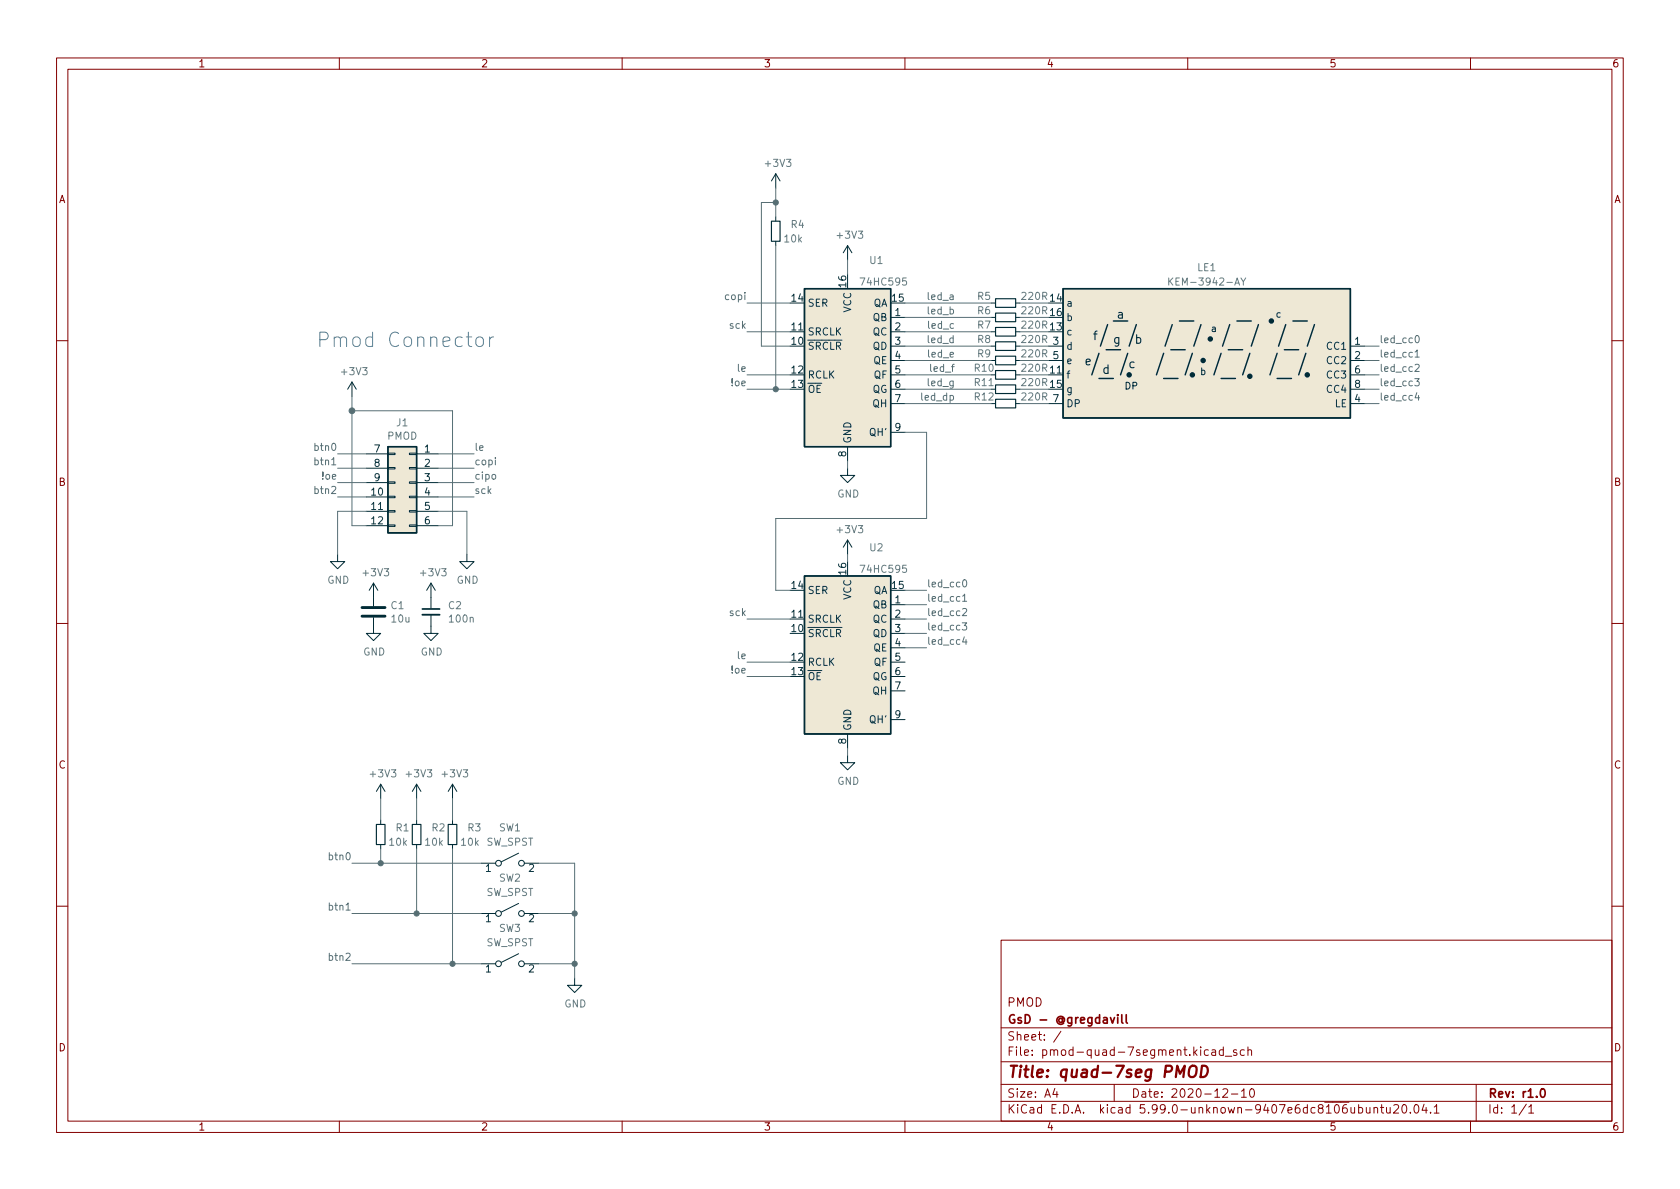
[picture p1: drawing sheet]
<svg xmlns="http://www.w3.org/2000/svg" width="297mm" height="210mm" viewBox="0 0 297 210" stroke-linecap="round" stroke-linejoin="round" font-family="sans-serif">
<g fill="none" stroke="#840000" stroke-width=".18">
<path d="M10 10.2h277v190.1h-277zM12 12.2h273v186.1h-273zM60 10.2v2M110 10.2v2M160 10.2v2M210 10.2v2M260 10.2v2M10 60.2h2M285 60.2h2M10 110.2h2M285 110.2h2M10 160.2h2"/>
<path d="M177 166.3h108v32h-108zM285 160.2h2M60 198.3v2M110 198.3v2M160 198.3v2M177 194.8h108M177 191.8h108M177 187.8h108M177 181.8h108M186.5 192.5l-.4 1h1M186.9 193v1M187.6 182.4l-1.3 1.9"/>
<path d="M197 191.8v3M210 198.3v2M213.6 185.7l-.4-.1-.3 .3v.4l.2 .3h.5M214.3 185.7h.6v.9M214.9 186l-.5 .1a.29 .29 0 0 0-.2 .2 .29 .29 0 0 0 .2 .3h.5M216.2 192.7l.6-.2 .2 .2 .1 .3-1 1h1M216.3 185.7l-.4-.1-.3 .3v.4l.1 .3h.6M216.3 185.1v1.5M216.6 186.8h1.2M217.7 193.5h1.2M218.6 185.7l-.3-.1-.2 .2v.3l.5 .1v.4h-.5M219.5 193l.4-.5v1.5"/>
<path d="M219.5 194h.9M220 185.7l-.4-.1-.3 .3v.4l.1 .3h.6M220.6 185.8l.3-.2 .3 .1 .1 .9M220.6 185.1v1.5M221.1 192.6l.2-.1a.81 .81 0 0 1 .6 .7 .81 .81 0 0 1-.3 .8h-.2a.81 .81 0 0 1-.5-.6 .81 .81 0 0 1 .2-.8zM242.9 196l.2-.2 .4 .1 .1 .9M242.9 195.8v1M244.1 195.8h.5M244.3 195.3v1.3l.3 .2M245.1 195.8l.1 1h.4l.2-.1M245.8 195.8v1M246.4 195.5l.6-.2 .2 .2 .1 .3-.9 1h.9"/>
<path d="M248.1 195.4l.1-.1a.81 .81 0 0 1 .6 .7 .81 .81 0 0 1-.3 .8h-.1a.81 .81 0 0 1-.6-.6 .81 .81 0 0 1 .3-.8zM249.4 196.7v.1M250.2 195.4l.2-.1a.81 .81 0 0 1 .5 .7 .81 .81 0 0 1-.3 .8h-.1a.81 .81 0 0 1-.6-.6 .81 .81 0 0 1 .3-.8zM251.8 195.3l-.4 1h1M252.1 195.8v1M252.9 196.7v.1M253.6 195.8l.4-.5v1.5M253.6 196.8h.8M260 198.3v2M261 191.8v6.5M269.9 195.3l-1.3 1.9M270.3 195.8l.4-.5v1.5"/>
<path d="M270.3 196.8h.9"/>
</g>
<path d="M196.3 179.9l.4 1 .4-1M197.6 179.4v.2M197.6 179.9v1M198.3 179.4v1.3l.3 .2M199.1 179.4v1.3l.2 .2M272.6 192.6l.1-.1a.81 .81 0 0 1 .6 .7 .81 .81 0 0 1-.3 .8h-.2a.82 .82 0 0 1-.5-.6 .82 .82 0 0 1 .3-.8z" fill="none" stroke="#840000" stroke-width=".3"/>
<path d="M210.4 188.7a.69 .69 0 0 1 1.1 0 1.47 1.47 0 0 1-.6 1.8l-.5-.1a1.5 1.5 0 0 1 0-1.7zM212.5 188.5h.5a1.08 1.08 0 0 1 .6 1 1.08 1.08 0 0 1-.8 1h-.5z" fill="none" stroke="#840000" stroke-width=".4"/>
<g fill="#eee8d5" stroke="#eee8d5" stroke-width=".18">
<path d="M142.2 51h15.3v28h-15.3z"/>
<path d="M68.6 79h5.1v15.2h-5.1z"/>
<path d="M142.2 101.8h15.3v28h-15.3z"/>
<path d="M188 51h50.8v22.9h-50.8z"/>
</g>
<g fill="none" stroke="#002b36" stroke-width=".25">
<path d="M142.2 51h15.3v28h-15.3zM188 51h50.8v22.9h-50.8zM195.8 57.4l-1.2 3.8M196.8 56.8h2.6M200.9 57.4l-1.3 3.8M207.3 57.4l-1.3 3.8M208.5 56.8h2.6M212.3 57.4l-1.2 3.8M217.4 57.4l-1.2 3.8M218.7 56.8h2.5M222.5 57.4l-1.3 3.8M227.3 57.4l-1.2 3.8"/>
<path d="M228.6 56.8h2.5M232.4 57.4l-1.3 3.8M68.6 79h5.1v15.2h-5.1zM194.3 62.5l-1.3 3.8M194.3 66.9h2.5M195.6 61.8h2.5M199.4 62.5l-1.3 3.8M205.7 66.9h2.6M205.7 62.5l-1.2 3.8M207 61.8h2.5M210.8 62.5l-1.3 3.8M215.9 66.9h2.5"/>
<path d="M215.9 62.5l-1.3 3.8M217.2 61.8h2.5M221 62.5l-1.3 3.8M225.8 66.9h2.5M225.8 62.5l-1.3 3.8M227.1 61.8h2.5M230.9 62.5l-1.3 3.8M142.2 101.8h15.3v28h-15.3z"/>
</g>
<g fill="none" stroke="#002b36" stroke-width=".18">
<path d="M137.2 30.7l-.8 1.3M137.2 30.7v2.6M137.2 38.3v.8M137.2 30.7l.7 1.3M137.2 42.7v.7M139.7 58.7h2.5M149.9 43.4v2.6M149.9 43.4l-.8 1.3M149.9 43.4l.7 1.3M157.5 56.1h2.5M157.5 58.7h2.5M175.3 56.1h.7"/>
<path d="M175.3 58.7h.7M175.3 53.6h.7M179.6 56.1h.7M179.6 58.7h.7M179.6 53.6h.7M62.2 67.6l-.7 1.2M62.2 67.6v2.5M62.2 67.6l.8 1.2M149.9 79v2.5M157.5 61.2h2.5M157.5 63.7h2.5M157.5 66.3h2.5"/>
<path d="M157.5 68.8h2.5M157.5 71.4h2.5M157.5 76.4h2.5M175.3 61.2h.7M175.3 63.7h.7M175.3 68.8h.7M179.6 61.2h.7M179.6 63.7h.7M179.6 66.3h.7M179.6 68.8h.7M179.6 71.4h.7M185.4 61.2h2.6"/>
<path d="M185.4 63.7h2.6M185.4 66.3h2.6M185.4 71.4h2.6M238.8 61.2h2.5M238.8 63.7h2.5M238.8 66.3h2.5M238.8 68.8h2.5M238.8 71.4h2.5M59.7 98v1.3h1.3l-1.3 1.3-1.3-1.3h1.3M64.8 80.3h3.8M64.8 87.9h3.8M64.8 90.4h3.8"/>
<path d="M64.8 93h3.8M64.8 82.8h3.8M64.8 85.3h3.8M68.6 90.3h1.2v.2h-1.2zM68.6 92.8h1.2v.3h-1.2zM68.6 87.8h1.2v.2h-1.2zM68.6 82.7h1.2v.2h-1.2zM68.6 80.1h1.2v.3h-1.2zM68.6 85.2h1.2v.3h-1.2zM72.4 90.3h1.3v.2h-1.3zM72.4 92.8h1.3v.3h-1.3zM72.4 87.8h1.3v.2h-1.3z"/>
<path d="M72.4 82.7h1.3v.2h-1.3zM72.4 80.1h1.3v.3h-1.3zM72.4 85.2h1.3v.3h-1.3zM73.7 80.3h3.8M73.7 87.9h3.8M73.7 90.4h3.8M73.7 93h3.8M73.7 82.8h3.8M73.7 85.3h3.8M82.5 98v1.3h1.3l-1.3 1.3-1.2-1.3h1.2M149.9 82.8v1.3h1.2l-1.2 1.2-1.3-1.2h1.3M149.9 95.5v2.5"/>
<path d="M149.9 95.5l-.8 1.3M149.9 95.5l.7 1.3M66 109.2v2.8h1.3l-1.3 1.3-1.2-1.3h1.2M66 103.1l-.7 1.3M66 103.1v4.1M66 103.1l.8 1.3M76.2 108.7v3.3h1.3l-1.3 1.3-1.3-1.3h1.3M76.2 103.1v4.5M76.2 103.1l-.8 1.3M76.2 103.1l.8 1.3M139.7 109.5h2.5M157.5 106.9h2.5"/>
<path d="M157.5 109.5h2.5M157.5 112h2.5M157.5 114.5h2.5M157.5 117.1h2.5M157.5 119.6h2.5M67.3 138.7v2.5M67.3 138.7l-.8 1.2M67.3 138.7l.8 1.2M73.7 138.7v2.5M73.7 138.7l-.8 1.2M73.7 138.7l.7 1.2M80 138.7v2.5"/>
<path d="M80 138.7l-.8 1.2M80 138.7l.8 1.2M149.9 133.6v1.3h1.2l-1.2 1.2-1.3-1.2h1.3M149.9 129.8v2.5M157.5 122.2h2.5M157.5 127.2h2.5M67.3 145v.8M67.3 149.3v.8M73.7 145v.8M73.7 149.3v.8M80 145v.8M80 149.3v.8"/>
<path d="M85.1 152.6h2.5M91.7 159.8l-3.1 1.5M91.7 150.9l-3.1 1.5M92.7 152.6h2.5M85.1 161.5h2.5M85.1 170.4h2.5M91.7 168.7l-3.1 1.5M92.7 161.5h2.5M92.7 170.4h2.5M101.6 173v1.2h1.3l-1.3 1.3-1.3-1.3h1.3"/>
<circle cx="88.1" cy="152.6" r=".51"/>
<circle cx="92.2" cy="152.6" r=".51"/>
<circle cx="88.1" cy="161.5" r=".51"/>
<circle cx="88.1" cy="170.4" r=".51"/>
<circle cx="92.2" cy="161.5" r=".51"/>
<circle cx="92.2" cy="170.4" r=".51"/>
</g>
<path d="M74.7 108.7h3" fill="none" stroke="#002b36" stroke-width=".33"/>
<path d="M74.7 107.7h3" fill="none" stroke="#002b36" stroke-width=".3"/>
<path d="M136.4 39.1h1.5v3.6h-1.5zM176 57.9h3.6v1.5h-3.6zM176 55.4h3.6v1.5h-3.6zM176 52.8h3.6v1.6h-3.6zM176 60.4h3.6v1.6h-3.6zM176 63h3.6v1.5h-3.6zM176 65.5h3.6v1.6h-3.6zM176 68.1h3.6v1.5h-3.6zM176 70.6h3.6v1.5h-3.6zM66.5 145.8h1.6v3.5h-1.6zM72.9 145.8h1.5v3.5h-1.5zM79.2 145.8h1.6v3.5h-1.6z" fill="none" stroke="#002b36" stroke-width=".2"/>
<g fill="#002b36" stroke="#002b36" stroke-width=".25">
<circle cx="199.6" cy="66.3" r=".36"/>
<circle cx="210.8" cy="66.3" r=".36"/>
<circle cx="212.7" cy="63.7" r=".36"/>
<circle cx="214" cy="59.9" r=".36"/>
<circle cx="224.8" cy="56.8" r=".36"/>
<circle cx="221" cy="66.5" r=".36"/>
<circle cx="231.1" cy="66.3" r=".36"/>
</g>
<path d="M206.6 49.2v1.2M206.8 49.7l.6 .7M207.4 49.2l-.8 .7M219.4 49.2l.4 .6 .5-.6M219.8 49.8v.6" fill="none" stroke="#657b83" stroke-width=".18"/>
<path d="M64 109h4.1M64 107.4h4.1" fill="none" stroke="#002b36" stroke-width=".51"/>
<g fill="none" stroke="#586e75" stroke-width=".18">
<path d="M137.2 35.8h-2.6v25.4h5.1M137.2 33.3v5M132.1 58.7h7.6M132.1 53.6h7.6M137.2 43.4v25.4M149.9 46v2.5M160 58.7h15.3M160 56.1h15.3M160 53.6h15.3M180.3 58.7h5.1M180.3 56.1h5.1M180.3 53.6h5.1"/>
<path d="M250.4 59.4l.1-.1a.68 .68 0 0 1 .4 .7 .68 .68 0 0 1-.4 .6 .84 .84 0 0 1-.1-1.2zM62.2 70.1v22.9h2.6M62.2 72.6h17.8v20.4h-2.5M132.1 66.3h7.6M132.1 68.8h7.6M160 66.3h15.3M160 61.2h15.3M160 63.7h15.3M160 68.8h15.3M160 71.4h15.3M160 76.4h3.8v15.3h-26.6v12.7h2.5M180.3 66.3h5.1"/>
<path d="M180.3 61.2h5.1M180.3 63.7h5.1M180.3 68.8h5.1M180.3 71.4h5.1M241.3 66.3h2.5M241.3 61.2h2.5M241.3 63.7h2.5M241.3 68.8h2.5M241.3 71.4h2.5M250.1 67h.8l-.4 .4 .4 .2v.5l-.2 .1-.6-.1M250.2 62.2l.4-.3v1.2M250.2 64.5l.5-.1 .2 .4-.8 .9h.8"/>
<path d="M250.2 63.1h.7M250.5 69.4l-.3 .9h.8M250.8 69.9v.9M59.7 85.3h5.1M59.7 87.9h5.1M59.7 80.3h5.1M59.7 82.8h5.1M64.8 90.4h-5.1v7.6M77.5 85.3h6.3M77.5 87.9h6.3M77.5 90.4h5v7.6M77.5 80.3h6.3"/>
<path d="M77.5 82.8h6.3M87.1 84l.3-.1 .2 .2v.4l-.2 .2h-.3l-.1-.2zM87.6 80.9v.1M87.6 81.4v.8M149.9 81.5v1.3M149.9 98v1.3M132.1 109.5h7.6M132.1 119.6h7.6M132.1 117.1h7.6M160 109.5h3.8M160 104.4h3.8M160 106.9h3.8"/>
<path d="M160 114.5h3.8M160 112h3.8M170.1 110.1h.8l-.4 .5 .4 .1v.6l-.2 .1-.6-.1M170.2 107.7l.5-.1 .2 .4-.8 .9h.8M170.2 105.4l.4-.3v1.2M170.2 106.3h.7M170.4 102.6l.1-.1a.68 .68 0 0 1 .4 .7 .68 .68 0 0 1-.4 .6 .84 .84 0 0 1-.1-1.2zM170.5 112.6l-.3 .9h.8M170.8 113.1v.8M149.9 132.3v1.3M62.2 152.6h22.9M67.3 141.2v3.8"/>
<path d="M67.3 150.1v2.5M73.7 141.2v3.8M73.7 150.1v11.4M80 141.2v3.8M80 150.1v20.3M95.2 152.6h6.4v20.4M62.2 170.4h22.9M62.2 161.5h22.9M95.2 170.4h6.4M95.2 161.5h6.4"/>
</g>
<path d="M84.3 59.8a.69 .69 0 0 1 .6-.2 .69 .69 0 0 1 .6 .5v.7a.69 .69 0 0 1-.7 .5 .69 .69 0 0 1-.7-.5v-.7zM86.6 59.6v1.7M87.3 59.6a.65 .65 0 0 0-.7 .5" fill="none" stroke="#268bd2" stroke-width=".18"/>
<g fill="#586e75" stroke="#586e75" stroke-width=".18">
<circle cx="137.2" cy="68.8" r=".46"/>
<circle cx="137.2" cy="35.8" r=".46"/>
<circle cx="67.3" cy="152.6" r=".46"/>
<circle cx="73.7" cy="161.5" r=".46"/>
<circle cx="80" cy="170.4" r=".46"/>
<circle cx="101.6" cy="170.4" r=".46"/>
<circle cx="101.6" cy="161.5" r=".46"/>
<circle cx="62.2" cy="72.6" r=".51"/>
</g>
<text font-size="3.5" fill="#268bd2" x="55.9" y="61.4">Pmod Connector</text>
<text font-size="2.8" fill="#840000" x="178" y="190.6">Title: quad-7seg PMOD</text>
<g font-size="2.1" fill="#002b36">
<text x="197.5" y="56.3">a</text>
<text x="191.8" y="64.6">e</text>
<text x="193.3" y="60.1">f</text>
<text x="196.8" y="60.8">g</text>
<text x="199.6" y="65.1">c</text>
<text x="200.6" y="60.8">b</text>
<text x="194.9" y="66.1">d</text>
</g>
<g font-size="2.1" fill="#840000">
<text x="178" y="178">PMOD</text>
<text x="178" y="184">Sheet: /</text>
<text x="178" y="181">GsD - @gregdavill</text>
<text x="178" y="186.7">File: pmod-quad-7segment.kicad_sch</text>
<text x="178" y="196.9">KiCad E.D.A. kicad 5.99.0-unknown-9407e6dc8~106~ubuntu20.04.1</text>
<text x="178" y="194.1">Size: A4</text>
<text x="200" y="194.1">Date: 2020-12-10</text>
<text x="263" y="194.1">Rev: r1.0</text>
<text x="263" y="196.9">Id: 1/1</text>
</g>
<g font-size="1.8" fill="#840000">
<text x="35" y="11.9">1</text>
<text x="85" y="11.9">2</text>
<text x="135" y="11.9">3</text>
<text x="185" y="11.9">4</text>
<text x="235" y="11.9">5</text>
<text x="285" y="11.9">6</text>
<text x="10.3" y="35.9">A</text>
<text x="285.3" y="35.9">A</text>
<text x="10.3" y="85.9">B</text>
<text x="285.3" y="85.9">B</text>
<text x="10.3" y="135.9">C</text>
<text x="285.3" y="135.9">C</text>
<text x="10.3" y="185.9">D</text>
<text x="285.3" y="185.9">D</text>
<text x="35" y="199.9">1</text>
<text x="85" y="199.9">2</text>
<text x="135" y="199.9">3</text>
<text x="185" y="199.9">4</text>
<text x="235" y="199.9">5</text>
<text x="285" y="199.9">6</text>
</g>
<g font-size="1.8" fill="#657b83">
<text x="135.5" y="29.5">+3V3</text>
<text x="139.9" y="40.3">R4</text>
<text x="138.8" y="42.9">10k</text>
<text x="148.2" y="42.2">+3V3</text>
<text x="153.8" y="46.7">U1</text>
<text x="211.7" y="47.9">LE1</text>
<text x="152.5" y="50.5">74HC595</text>
<text x="172.9" y="53">R5</text>
<text x="207.6" y="50.5">KEM-3942-AY</text>
<text x="172.9" y="58.1">R7</text>
<text x="172.9" y="55.6">R6</text>
<text x="172.4" y="65.7">R10</text>
<text x="172.9" y="60.6">R8</text>
<text x="172.9" y="63.2">R9</text>
<text x="60.5" y="66.3">+3V3</text>
<text x="172.4" y="68.3">R11</text>
<text x="172.4" y="70.8">R12</text>
<text x="68.5" y="77.7">PMOD</text>
<text x="70.1" y="75.4">J1</text>
<text x="148" y="88">GND</text>
<text x="148.2" y="94.3">+3V3</text>
<text x="64.3" y="101.9">+3V3</text>
<text x="74.5" y="101.9">+3V3</text>
<text x="152.5" y="101.3">74HC595</text>
<text x="153.8" y="97.5">U2</text>
<text x="57.9" y="103.2">GND</text>
<text x="69.1" y="107.7">C1</text>
<text x="79.3" y="107.7">C2</text>
<text x="80.7" y="103.2">GND</text>
<text x="69.3" y="110.1">10u</text>
<text x="79.6" y="110.1">100n</text>
<text x="64.2" y="115.9">GND</text>
<text x="74.4" y="115.9">GND</text>
<text x="65.6" y="137.5">+3V3</text>
<text x="72" y="137.5">+3V3</text>
<text x="78.3" y="137.5">+3V3</text>
<text x="148" y="138.8">GND</text>
<text x="68.9" y="149.5">10k</text>
<text x="70" y="147">R1</text>
<text x="75.3" y="149.5">10k</text>
<text x="76.4" y="147">R2</text>
<text x="81.6" y="149.5">10k</text>
<text x="82.7" y="147">R3</text>
<text x="85.9" y="149.5">SW_SPST</text>
<text x="88.3" y="147">SW1</text>
<text x="88.3" y="155.9">SW2</text>
<text x="85.9" y="158.4">SW_SPST</text>
<text x="85.9" y="167.3">SW_SPST</text>
<text x="88.3" y="164.8">SW3</text>
<text x="99.8" y="178.1">GND</text>
</g>
<g font-size="1.8" fill="#586e75">
<text x="128.4" y="53">copi</text>
<text x="164.4" y="53">led_a</text>
<text x="129.1" y="58.1">sck</text>
<text x="164.3" y="55.6">led_b</text>
<text x="164.4" y="58.1">led_c</text>
<text x="130.6" y="65.7">le</text>
<text x="164.3" y="60.7">led_d</text>
<text x="164.4" y="63.2">led_e</text>
<text x="164.8" y="65.7">led_f</text>
<text x="243.8" y="63.2">led_cc1</text>
<text x="243.8" y="60.7">led_cc0</text>
<text x="243.8" y="65.7">led_cc2</text>
<text x="129.4" y="68.3">!oe</text>
<text x="163.2" y="70.8">led_dp</text>
<text x="164.3" y="68.3">led_g</text>
<text x="243.8" y="68.3">led_cc3</text>
<text x="243.8" y="70.8">led_cc4</text>
<text x="56" y="79.7">btn0</text>
<text x="56" y="82.3">btn1</text>
<text x="83.8" y="82.3">copi</text>
<text x="83.8" y="79.7">le</text>
<text x="56" y="87.3">btn2</text>
<text x="57" y="84.8">!oe</text>
<text x="83.8" y="87.3">sck</text>
<text x="83.8" y="84.8">cipo</text>
<text x="163.8" y="106.4">led_cc1</text>
<text x="163.8" y="103.8">led_cc0</text>
<text x="129.1" y="108.9">sck</text>
<text x="163.8" y="111.5">led_cc3</text>
<text x="163.8" y="108.9">led_cc2</text>
<text x="129.4" y="119.1">!oe</text>
<text x="130.6" y="116.5">le</text>
<text x="163.8" y="114">led_cc4</text>
<text x="58.5" y="152.1">btn0</text>
<text x="58.5" y="161">btn1</text>
<text x="58.5" y="169.9">btn2</text>
</g>
<g font-size="1.8" fill="#073642">
<text x="140" y="53.3">14</text>
<text x="149.6" y="50.8" transform="rotate(-90 149.6 50.8)">16</text>
<text x="157.8" y="53.3">15</text>
<text x="180.8" y="53">220R 14</text>
<text x="140" y="58.4">11</text>
<text x="142.7" y="59.3">SRCLK</text>
<text x="142.7" y="54.2">SER</text>
<text x="150.5" y="55.3" transform="rotate(-90 150.5 55.3)">VCC</text>
<text x="154.3" y="56.8">QB</text>
<text x="154.3" y="54.2">QA</text>
<text x="154.3" y="59.3">QC</text>
<text x="158.3" y="55.9">1</text>
<text x="158.3" y="58.4">2</text>
<text x="180.8" y="58.1">220R 13</text>
<text x="180.8" y="55.6">220R 16</text>
<text x="188.5" y="54.2">a</text>
<text x="188.5" y="59.3">c</text>
<text x="188.5" y="56.8">b</text>
<text x="140" y="61">10</text>
<text x="142.7" y="61.8">~SRCLR</text>
<text x="154.3" y="61.8">QD</text>
<text x="154.4" y="64.4">QE</text>
<text x="158.3" y="61">3</text>
<text x="158.3" y="63.5">4</text>
<text x="180.8" y="60.6">220R 3</text>
<text x="180.8" y="63.2">220R 5</text>
<text x="180.8" y="65.7">220R 11</text>
<text x="188.5" y="64.4">e</text>
<text x="188.5" y="61.8">d</text>
<text x="234.7" y="61.8">CC1</text>
<text x="234.7" y="64.4">CC2</text>
<text x="239.5" y="61">1</text>
<text x="239.5" y="63.5">2</text>
<text x="140" y="66">12</text>
<text x="140" y="68.6">13</text>
<text x="142.7" y="66.9">RCLK</text>
<text x="142.7" y="69.5">~OE</text>
<text x="154.2" y="69.5">QG</text>
<text x="154.5" y="66.9">QF</text>
<text x="158.3" y="66">5</text>
<text x="158.3" y="68.6">6</text>
<text x="158.3" y="71.1">7</text>
<text x="180.8" y="68.3">220R 15</text>
<text x="180.8" y="70.8">220R 7</text>
<text x="188.5" y="66.9">f</text>
<text x="188.5" y="69.5">g</text>
<text x="234.7" y="69.5">CC4</text>
<text x="234.7" y="66.9">CC3</text>
<text x="239.5" y="68.6">8</text>
<text x="239.5" y="66">6</text>
<text x="239.5" y="71.1">4</text>
<text x="153.9" y="77.1">QH'</text>
<text x="154.3" y="72">QH</text>
<text x="158.3" y="76.2">9</text>
<text x="188.5" y="72">DP</text>
<text x="236" y="72">LE</text>
<text x="66.2" y="80">7</text>
<text x="66.2" y="82.5">8</text>
<text x="75.1" y="80">1</text>
<text x="75.1" y="82.5">2</text>
<text x="149.6" y="80.8" transform="rotate(-90 149.6 80.8)">8</text>
<text x="150.5" y="78.5" transform="rotate(-90 150.5 78.5)">GND</text>
<text x="65.7" y="87.6">10</text>
<text x="66.2" y="85.1">9</text>
<text x="75.1" y="85.1">3</text>
<text x="75.1" y="87.6">4</text>
<text x="65.7" y="90.2">11</text>
<text x="65.7" y="92.7">12</text>
<text x="75.1" y="90.2">5</text>
<text x="75.1" y="92.7">6</text>
<text x="149.6" y="101.6" transform="rotate(-90 149.6 101.6)">16</text>
<text x="140" y="104.1">14</text>
<text x="142.7" y="105">SER</text>
<text x="150.5" y="106.1" transform="rotate(-90 150.5 106.1)">VCC</text>
<text x="154.3" y="107.6">QB</text>
<text x="154.3" y="105">QA</text>
<text x="157.8" y="104.1">15</text>
<text x="158.3" y="106.7">1</text>
<text x="140" y="111.8">10</text>
<text x="140" y="109.2">11</text>
<text x="142.7" y="112.6">~SRCLR</text>
<text x="142.7" y="110.1">SRCLK</text>
<text x="154.3" y="110.1">QC</text>
<text x="154.3" y="112.6">QD</text>
<text x="158.3" y="109.2">2</text>
<text x="158.3" y="111.8">3</text>
<text x="140" y="116.8">12</text>
<text x="140" y="119.4">13</text>
<text x="142.7" y="117.7">RCLK</text>
<text x="154.4" y="115.2">QE</text>
<text x="154.5" y="117.7">QF</text>
<text x="158.3" y="114.3">4</text>
<text x="158.3" y="116.8">5</text>
<text x="158.3" y="119.4">6</text>
<text x="142.7" y="120.3">~OE</text>
<text x="154.2" y="120.3">QG</text>
<text x="154.3" y="122.8">QH</text>
<text x="158.3" y="121.9">7</text>
<text x="149.6" y="131.6" transform="rotate(-90 149.6 131.6)">8</text>
<text x="150.5" y="129.3" transform="rotate(-90 150.5 129.3)">GND</text>
<text x="153.9" y="127.9">QH'</text>
<text x="158.3" y="127">9</text>
<text x="85.9" y="154.2">1</text>
<text x="93.5" y="154.2">2</text>
<text x="85.9" y="163.1">1</text>
<text x="93.5" y="163.1">2</text>
<text x="85.9" y="172">1</text>
<text x="93.5" y="172">2</text>
</g>
<g font-size="1.7" fill="#002b36">
<text x="214.2" y="58.7">a</text>
<text x="225.6" y="56.2">c</text>
<text x="198.9" y="68.9">DP</text>
<text x="212.2" y="66.3">b</text>
</g>
</svg>
